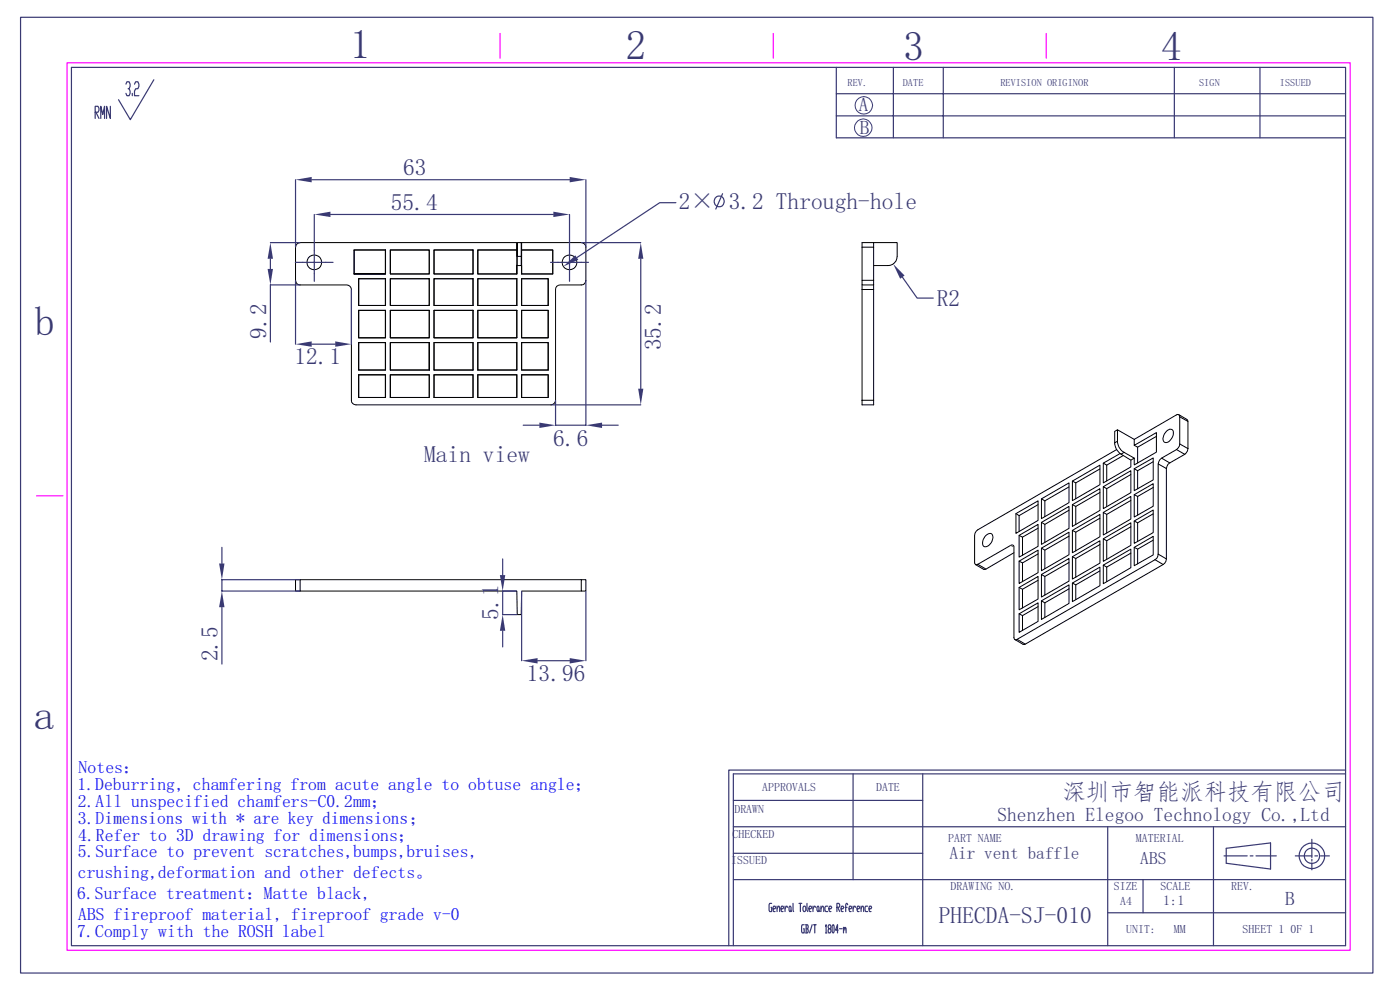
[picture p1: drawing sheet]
<svg xmlns="http://www.w3.org/2000/svg" width="297mm" height="210mm" viewBox="0 0 297 210" stroke-linecap="round" stroke-linejoin="round" font-family="sans-serif">
<path d="M14.2 13.3h272.2v188.3h-272.2zM106.1 7.1v5.2M164 7.1v5.2M222 7.1v5.2M7.7 105.2h5.6" fill="none" stroke="#f0f" stroke-width=".25"/>
<g fill="none" stroke="#393972" stroke-width=".25">
<path d="M4.4 3.7h286.9v202.7h-286.9zM15.2 14.3h270.3v186.3h-270.3zM26.7 17.8l.2-.5h.5l.2 1-.2 .5h-.2M27.4 18.8l.2 .5-.2 1h-.5l-.2-.5M28.1 19.8v.5M28.5 17.8l.3-.5h.5l.2 1-.2 .5h-.5l-.3 .5v1h1M32.6 16.9l-5 8.5-2.5-4.2M177.4 14.3v14.9h108.1M177.4 19.9h108.1M189.5 14.3v14.9M200.1 14.3v14.9M249.1 14.3v14.9"/>
<path d="M267.3 14.3v14.9M20.2 23.8h.6l.2-.4-.2-.9h-.6v2.6M20.4 23.8l.6 1.3M21.4 25.1v-2.6l.4 1.8 .4-1.8v2.6M23.4 22.5v2.6l-.8-2.6v2.6M177.4 24.6h108.1M57.4 51.5h6.2M57.4 54.9v2.1M63.6 60.4h-6.2v12.1M155.6 175.4h129.9M155.6 169.8h40.1M181 164.2v22.4"/>
<path d="M195.7 164.2v36.4M235 175.4v25.2M257.4 175.4v25.2M260.1 179.9l9.4-1.1v5.5l-9.4-1.2zM278.3 178v3.9M285.5 163.3h-130.9v37.3M285.5 164.2h-129.9v36.4M155.6 186.6h129.9M155.6 181h40.1M163.7 191.6h-.4l-.1 .3 .1 1.5h.4v-.9h-.1M164 192.8h.4l.1-.3-.1-.3h-.3l-.1 .3 .1 .9h.3M164.8 192.8l.5-.6 .1 1.2"/>
<path d="M164.8 192.2v1.2M165.7 192.8h.4l.1-.3-.1-.3h-.3l-.1 .3 .1 .9h.3M166.5 192.2v1.2M167.1 192.5l-.3-.3-.3 .6M167.5 192.2h.2l.1 .3-.1 .9h-.2l-.1-.3zM167.8 193.1l.1 .3M168.2 191.6l.2 1.8M169.5 191.6h.6M169.8 191.6v1.8M170.5 192.2h.3l.1 .3v.6l-.1 .3h-.3l-.2-.3v-.6zM170.6 196.2h-.4l-.1 .3 .1 1.4h.4v-.9h-.1M170.9 196.2h.4l.1 .3-.1 .5"/>
<path d="M171 197h.3l.1 .6-.1 .3h-.4M171 196.2v1.7M171.2 191.6v1.5l.2 .3M171.6 192.8h.4l.2-.3-.2-.3h-.2l-.2 .3v.6l.2 .3h.2M172.3 196.2l-.6 1.7M172.5 192.2v1.2M172.6 196.2h.5M172.8 196.2v1.7M173.1 192.5l-.3-.3-.3 .6M173.5 192.2l.2 .3-.1 .9-.3-.3v-.6zM173.7 193.1l.2 .3M174.2 192.8l.4-.6 .2 .3v.9"/>
<path d="M174.2 192.2v1.2M175.1 196.5l.2-.3v1.7M175.1 197.9h.3M175.6 192.2h-.4l-.2 .3v.6l.2 .3h.4M175.9 192.8h.4l.1-.3-.1-.3h-.3l-.1 .3v.6l.1 .3h.3M175.9 197l-.2-.5 .2-.3h.2l.2 .5-.6 .6 .2 .6h.2l.2-.3-.2-.6M176.7 196.2l.3 .3-.2 1.4-.3-.3v-1.1zM177.5 192.5h.5l.1-.3-.1-.6h-.5v1.8M177.7 192.5l.4 .9M177.8 197.3h-.6l.5-1.1v1.7M178.1 197h.5M178.4 192.8h.5l.1-.3-.1-.3h-.3l-.2 .3 .2 .9h.3"/>
<path d="M178.9 197l.2-.3 .1 .6M178.9 196.7v1.2M179.2 197l.2-.3 .1 1.2M179.3 192.5h.4M179.8 191.9l-.1-.3h-.2l-.1 1.8M180.1 192.8h.5l.1-.3-.1-.3h-.3l-.2 .3 .2 .9h.3M181 192.2v1.2M181.5 192.5l-.1-.3h-.2l-.2 .6M181.8 192.8h.4l.2-.3-.2-.3h-.3l-.1 .3 .1 .9h.3M182.7 192.8l.2-.6h.2l.1 1.2M182.7 192.2v1.2M184.1 192.2h-.5l-.1 .3 .1 .9h.5"/>
<path d="M184.4 192.8h.4l.1-.3-.1-.3h-.3l-.1 .3 .1 .9h.3M235 193.6h50.5M242.5 186.6v7M259.7 181.6h4.9M265.2 181.6h.6M266.4 181.6h4.4M274.8 181.6h3.5M278.3 182.3v.4M278.3 183v1.5M278.9 181.6h.6M280.2 181.6h1.8"/>
<circle cx="278.3" cy="181.6" r="2.71"/>
<circle cx="278.3" cy="181.5" r="1.63"/>
</g>
<g fill="none" stroke="#393972" stroke-width=".21">
<circle cx="183.1" cy="27.1" r="1.86"/>
<circle cx="183.3" cy="22.4" r="1.86"/>
</g>
<g fill="none" stroke="#000" stroke-width=".21">
<path d="M75.1 58.1h6.7zM75.1 53v5.1M75.1 53h6.7M76.1 59.1h5.7v5.7h-5.7zM76.1 59.1h5.6M76.1 59.1v5.7M81.7 59.1h.1M81.7 53v5.1M81.7 59.1v5.7M81.8 53h-6.7v5.1M81.8 53v5.1M82.8 53h8.3v5.1h-8.3z"/>
<path d="M82.8 59.1h8.3v5.7h-8.3zM91.1 59.1v5.7h-8.3v-5.7h8.3M92.1 53h8.3v5.1h-8.3zM92.1 59.1h8.3v5.7h-8.3zM100.3 53l.1 5.1M100.3 59.1v5.7M100.4 59.1h-8.3v5.7h8.3M100.4 53h-8.3v5.1h8.2M101.3 59.1h8.3v5.7h-8.3zM101.3 53h8.3h-8.3v5.1h8.3h-8.3M101.3 59.1h8.3M101.4 53v5.1"/>
<path d="M101.4 59.1v5.7M109.6 51.5h-45.9a1.01 1.01 0 0 0-1 .9v7.1a.94 .94 0 0 0 1 .9h9.9a1.01 1.01 0 0 1 .9 1v23.5a.94 .94 0 0 0 1 1h41.4a1.01 1.01 0 0 0 1-1v-23.5a.94 .94 0 0 1 .9-1h4.5a.94 .94 0 0 0 1-.9v-7.1a1.01 1.01 0 0 0-1-.9h-12.7M109.6 59.1v5.7h-8.3M109.7 56.3h.9M109.7 54.4v1.9M109.7 51.5h.9v2.9M110.6 54.4h-.9l-.1-2.9v6.6l.1-1.8M110.6 54.4v1.9M110.7 59.1h5.6v5.7h-5.6zM110.7 51.5v6.6l-.1-1.8M110.7 53h6.6v5.1h-6.6h6.6v-5.1zM76.1 79.5h5.7v4.8h-5.7z"/>
<path d="M76.1 65.8h5.7v5.9h-5.7zM76.1 72.7h5.7v5.8h-5.7zM76.1 65.8v5.9M76.1 72.7v5.8M76.1 64.8h5.6M76.1 79.5h.1M76.1 79.5v4.8M76.1 72.7h5.7M76.1 65.9h5.6M76.1 71.7h5.6M76.1 78.5h5.6M76.1 79.5h5.6"/>
<path d="M81.7 72.7l.1 5.8M81.7 65.9l.1 5.8M81.7 64.8h.1M81.8 79.5v4.8M81.8 65.8l-.1 .1M82.8 79.5h8.3v4.8h-8.3zM82.8 65.8h8.3v5.9h-8.3zM82.8 72.7v5.8h8.3h-8.3v-5.8h8.3zM82.8 65.8v5.9h8.3v-5.9M82.8 79.5v4.8M82.8 65.9h8.3M82.8 79.5h8.3"/>
<path d="M91.1 72.7v5.8zM91.1 79.5v4.8h-8.3M92.1 79.5h8.3v4.8h-8.3zM92.1 65.8h8.3v5.9h-8.3zM92.1 72.7h8.3v5.8h-8.3zM92.1 79.5v4.8M92.1 65.8v5.9h8.2M92.1 65.9h8.2M92.1 79.5h8.2M100.3 72.7l.1 5.8M100.3 65.9l.1 5.8M100.4 72.7h-8.3v5.8h8.2"/>
<path d="M100.4 79.5v4.8M100.4 65.8l-.1 .1M101.3 79.5h8.3v4.8h-8.3zM101.3 65.8h8.3v5.9h-8.3zM101.3 72.7h8.3v5.8h-8.3zM101.3 72.7v5.8M101.3 79.5l.1 4.8M101.3 65.8v5.9M101.4 72.7h8.2M101.4 65.9h8.2M101.4 79.5h8.2M109.6 72.7v5.8h-8.2"/>
<path d="M109.6 79.5v4.8h-8.3M109.6 65.8v5.9h-8.2M109.6 72.6v.1M110.7 79.5h5.6v4.8h-5.6zM110.7 65.8h5.6v5.9h-5.6zM110.7 72.7h5.6v5.8h-5.6zM110.7 65.8v5.9h5.6v-5.9M110.7 79.5v4.8M110.7 65.9h5.6M110.7 79.5h5.6M116.3 79.5v4.8h-5.6M76.1 84.3h5.6"/>
<path d="M82.8 84.3h.1M92.1 84.3h.1M92.1 84.3h8.2M110.7 84.3h.1"/>
<circle cx="66.7" cy="55.7" r="1.57"/>
<circle cx="120.8" cy="55.7" r="1.57"/>
</g>
<g fill="#393972">
<path d="M57.4 51.5l.5 3.4h-1.1z"/>
<path d="M56.8 57h1.1l-.5 3.4z"/>
</g>
<path d="M123.4 51.5h12.5M135.9 54.9v27.5M116.9 85.9h19" fill="none" stroke="#393972" stroke-width=".25"/>
<g fill="#393972">
<path d="M135.9 51.5l.6 3.4h-1.1z"/>
<path d="M135.4 82.4h1.1l-.6 3.5z"/>
</g>
<path d="M124.3 59.5v30.7h-6.4v-5.3M111 90.2h3.4M127.7 90.2h3.4" fill="none" stroke="#393972" stroke-width=".25"/>
<g fill="#393972">
<path d="M114.4 89.6l3.5 .6-3.5 .6z"/>
<path d="M124.3 90.2l3.4-.6v1.2z"/>
</g>
<path d="M62.7 38.1v14.3M66.1 38.1h54.8M124.3 38.1v14.3" fill="none" stroke="#393972" stroke-width=".25"/>
<g fill="#393972">
<path d="M120.9 37.5l3.4 .6-3.4 .6z"/>
<path d="M62.7 38.1l3.4-.6v1.2z"/>
</g>
<path d="M62.7 59.5v13.5M66.1 73h5M74.5 61.5v11.5" fill="none" stroke="#393972" stroke-width=".25"/>
<g fill="#393972">
<path d="M62.7 73l3.4-.6v1.2z"/>
<path d="M71.1 72.4l3.4 .6-3.4 .6z"/>
</g>
<path d="M66.7 45.5v6.1M70.1 45.5h47.3M120.8 45.5v6.1" fill="none" stroke="#393972" stroke-width=".25"/>
<g fill="#393972">
<path d="M66.7 45.5l3.4-.6v1.1z"/>
<path d="M117.4 44.9l3.4 .6-3.4 .5z"/>
</g>
<g fill="none" stroke="#393972" stroke-width=".25">
<path d="M143.4 43h-3.4l-17.6 11.6M153.3 41.1l-1.5 3.2"/>
<circle cx="152.6" cy="42.7" r="1.12"/>
</g>
<path d="M119.5 56.5l2.5-2.3 .7 .9z" fill="#393972"/>
<path d="M66.7 51.7v4h-4M70.7 55.7h-4v4M120.8 51.7v4h-4M124.8 55.7h-4v4M191.4 58.8l3.2 4.4h3.4" fill="none" stroke="#393972" stroke-width=".25"/>
<path d="M182.9 59.5h2.4v.9h-2.4zM182.9 52.4h2.4v7.1M185.3 52.4v-.9h-2.4v8M185.3 51.5h5v2.9a1.95 1.95 0 0 1-1.9 1.9h-3.1M182.9 60.4v25.5h2.4v-1h-2.4M185.3 60.4v1h-2.4M185.3 61.4v23.5" fill="none" stroke="#000" stroke-width=".21"/>
<path d="M189.5 56l2.4 2.4-.9 .7z" fill="#393972"/>
<path d="M63.7 123h-1v2.4h1M123.3 123h1v2.4h-1zM123.3 123h-59.6v2.4h45.9l.1 5h.9l.1-5h12.6" fill="none" stroke="#000" stroke-width=".21"/>
<path d="M47.1 116.1v3.4M47.1 128.8v12.1M63.6 123h-16.5v2.4h16.5" fill="none" stroke="#393972" stroke-width=".25"/>
<g fill="#393972">
<path d="M46.5 119.5h1.1l-.5 3.5z"/>
<path d="M47.1 125.4l.5 3.4h-1.1z"/>
</g>
<path d="M106.6 118.6v3.4M106.6 133.8v3.4M109.6 125.4h-3v5h3.1" fill="none" stroke="#393972" stroke-width=".25"/>
<g fill="#393972">
<path d="M106 122h1.2l-.6 3.4z"/>
<path d="M106.6 130.4l.6 3.4h-1.2z"/>
</g>
<path d="M110.7 125.5v14.7M124.3 125.5v14.7M114 140.2h6.9" fill="none" stroke="#393972" stroke-width=".25"/>
<g fill="#393972">
<path d="M110.7 140.2l3.3-.6v1.1z"/>
<path d="M120.9 139.6l3.4 .6-3.4 .5z"/>
</g>
<g fill="none" stroke="#000" stroke-width=".21">
<path d="M233.3 99.5l-5.1 2.9v3.4M234.1 98.2l.7 .5M236.5 93.9a2.93 2.93 0 0 0 1.3 2.4M236.9 95.4l-29.5 17-.6 .7v.5v5.7a.43 .43 0 0 0 .2 .4 .43 .43 0 0 0 .4 0M237.1 93.6a2.72 2.72 0 0 0 1.4 2.4M237.1 91.2l-.6 .3v2.4M237.1 93.6l-.6 .3M237.8 96.3l2.1 1.3M238.3 96.6l-3.5 2.1v3.3M238.5 96l2.1 1.2M238.5 96l-.7 .3M240.6 99.4l4-2.3v4.7l-4 2.3z"/>
<path d="M240.6 93.2l-3.5-2v2.4M240.6 99.4l.7 .4M240.6 94.5l.7 .4M244.6 97.9l-3.3 1.9v3.9M245.3 92.6l-4 2.3v3.3M245.7 98.4l1.7 1v19.2M247.4 91.5a.77 .77 0 0 1 .9-.5 .77 .77 0 0 1 .6 .8 2.09 2.09 0 0 1-1.7 2.1l-.2-.1a1.62 1.62 0 0 1 .4-2.3zM248.2 98.2l-.4 .3-.4 .9M249.6 95.4l-3.2 1.8-.4 .3-.3 .9v19.1M249.6 95.4l1.7 1M250.1 88l1.7 1 .2 .4M250.3 88.4a.43 .43 0 0 0-.2-.4 .43 .43 0 0 0-.5 0l-9 5.2v1.3l4.7-2.7v4.1l-4.7 2.7v-1.4l-.7 .4v1.4l-5.8 3.4v-4.2l3.5-2"/>
<path d="M250.3 94.2l-.1 .4-.6 .8M250.3 88.4l1.7 1v5.7M250.3 88.4v5.8M250.3 94.2l1.7 .9M251.3 96.4l-3.1 1.8-1.8-1M252 95.1l-.1 .5-.6 .8M206.9 119.7l1.8 1.1 .5-.1M207.4 119.7l7-4a.41 .41 0 0 1 .5-.1 .41 .41 0 0 1 .2 .5v19.1a.41 .41 0 0 0 .2 .5 .41 .41 0 0 0 .5-.1M209.1 113.6a.79 .79 0 0 1 .9-.5 .79 .79 0 0 1 .7 .8 1.95 1.95 0 0 1-2 2 1.7 1.7 0 0 1 .4-2.3zM215.1 117.2l-5.9 3.5-1.8-1M215.5 109l4.7-2.8v4.2l-4.7 2.7zM215.5 109l.7 .4"/>
<path d="M216.2 113.6l4-2.4v4.7l-4 2.3zM216.2 119l4-2.3v4.8l-4 2.3zM216.2 119l.7 .4M216.2 113.6l.7 .3M220.2 117.5l-3.3 1.9v4M220.2 112l-3.3 1.9v3.9M220.2 107l-4 2.4v3.3M220.9 105.8l5.9-3.4v4.2l-5.9 3.4zM220.9 110.8l5.9-3.4v4.7l-5.9 3.4zM220.9 116.3l5.9-3.4v4.8l-5.9 3.4zM220.9 116.3l.8 .4M220.9 110.8l.8 .4"/>
<path d="M220.9 105.8l.8 .4M226.8 119.3l-5.1 3v3.9M226.8 113.7l-5.1 3v3.9M226.8 108.2l-5.1 3v3.8M226.8 103.3l-5.1 2.9v3.4M227.5 102.1l5.8-3.4v4.1l-5.8 3.4zM227.5 107l5.8-3.3v4.6l-5.8 3.4zM227.5 112.5l5.8-3.4v4.8l-5.8 3.3zM227.5 118.1l5.8-3.4v4.7l-5.8 3.4zM227.5 118.1l.7 .4M227.5 112.5l.7 .4M227.5 107l.7 .4"/>
<path d="M227.5 102.1l.7 .3M233.3 115.5l-5.1 3v4M233.3 109.9l-5.1 3v4M233.3 104.5l-5.1 2.9v3.9M234.1 103.2l5.8-3.4v4.7l-5.8 3.4zM234.1 119.9l5.8-3.4v3.9l-5.8 3.4zM234.1 108.7l5.8-3.4v4.8l-5.8 3.4zM234.1 114.3l5.8-3.4v4.8l-5.8 3.4zM234.1 119.9l.7 .4M234.1 114.3l.7 .4M234.1 108.7l.7 .4M234.1 103.2l.7 .5"/>
<path d="M239.9 117.3l-5.1 3v3.1M239.9 111.7l-5.1 3v3.9M239.9 106.2l-5.1 2.9v4M239.9 100.7l-5.1 3v3.8M240.6 116.1l4-2.3v3.9l-4 2.3zM240.6 104.9l4-2.3v4.8l-4 2.3zM240.6 110.5l4-2.3v4.8l-4 2.3zM240.6 116.1l.7 .4M240.6 110.5l.7 .4M240.6 104.9l.7 .4M244.6 114.6l-3.3 1.9v3.1M244.6 109l-3.3 1.9v4"/>
<path d="M244.6 103.4l-3.3 1.9v4M245 118.7l-29.2 16.9M245.7 117.5l-.3 .9-.4 .3M245.7 117.5l1.7 1.1M246.8 119.7l-29.3 16.9-1.7-1M247.4 118.6v.4l-.6 .7-1.8-1M215.3 135.7l1.7 1 .5-.1M216.2 130.2l4-2.3v3.9l-4 2.3zM216.2 124.6l4-2.3v4.8l-4 2.3zM216.2 130.2l.7 .4M216.2 124.6l.7 .4M220.2 128.7l-3.3 1.9v3.1"/>
<path d="M220.2 123.1l-3.3 1.9v4M220.9 127.5l5.9-3.4v3.9l-5.9 3.4zM220.9 121.9l5.9-3.4v4.8l-5.9 3.3zM220.9 127.5l.8 .4M220.9 121.9l.8 .4M226.8 124.9l-5.1 3v3.1M227.5 123.7l5.8-3.4v3.9l-5.8 3.4zM227.5 123.7l.7 .4M233.3 121.1l-5.1 3v3.1"/>
</g>
<path d="M214.4 115.7l.7 .4" fill="none" stroke="#f00" stroke-width=".21"/>
<g font-size="8.8" fill="#393972">
<text x="74.3" y="12.3">1</text>
<text x="132.8" y="12.6">2</text>
<text x="191.6" y="12.6">3</text>
<text x="246.3" y="12.6">4</text>
<text x="7.3" y="71">b</text>
<text x="7.2" y="154.6">a</text>
</g>
<g font-size="5" fill="#393972">
<text x="85.5" y="37.2">63</text>
<text x="82.9" y="44.6">55.4</text>
<text x="144" y="44.3">2× 3.2 Through-hole</text>
<text x="198.7" y="65">R2</text>
<text x="56.4" y="71.9" transform="rotate(-90 56.4 71.9)">9.2</text>
<text x="62.4" y="77.3">12.1</text>
<text x="140.2" y="74.3" transform="rotate(-90 140.2 74.3)">35.2</text>
<text x="117.3" y="94.5">6.6</text>
<text x="90" y="98">Main view</text>
<text x="105.7" y="131.5" transform="rotate(-90 105.7 131.5)">5.1</text>
<text x="46.1" y="140.3" transform="rotate(-90 46.1 140.3)">2.5</text>
<text x="111.8" y="144.4">13.96</text>
<text x="225.4" y="169.7">深圳市智能派科技有限公司</text>
<text x="199.2" y="195.9">PHECDA-SJ-010</text>
</g>
<g font-size="4.1" fill="#393972">
<text x="182.2" y="23.5">A</text>
<text x="182.4" y="28.4">B</text>
<text x="211.6" y="174.2">Shenzhen Elegoo Technology Co.,Ltd</text>
<text x="272.6" y="192">B</text>
</g>
<g font-size="3.8" fill="#00f">
<text x="16.4" y="167.6">1.Deburring, chamfering from acute angle to obtuse angle；</text>
<text x="16.7" y="164.1">Notes：</text>
<text x="16.5" y="171.3">2.All unspecified chamfers-C0.2mm；</text>
<text x="16.5" y="174.7">3.Dimensions with * are key dimensions；</text>
<text x="16.6" y="178.3">4.Refer to 3D drawing for dimensions；</text>
<text x="16.5" y="181.9">5.Surface to prevent scratches,bumps,bruises,</text>
<text x="16.4" y="190.8">6.Surface treatment：Matte black,</text>
<text x="16.5" y="186.3">crushing,deformation and other defects。</text>
<text x="16.6" y="195.2">ABS fireproof material, fireproof grade v-0</text>
<text x="16.4" y="198.8">7.Comply with the ROSH label</text>
</g>
<text font-size="3.8" fill="#393972" x="241.9" y="183.3">ABS</text>
<text font-size="3.7" fill="#393972" x="201.4" y="182.2">Air vent baffle</text>
<text font-size="3" fill="#393972" x="246.8" y="192">1:1</text>
<g font-size="2.5" fill="#393972">
<text x="161.7" y="167.8">APPROVALS</text>
<text x="185.8" y="167.8">DATE</text>
<text x="155.8" y="172.4">DRAWN</text>
<text x="155.4" y="177.8">CHECKED</text>
<text x="201.1" y="178.5">PART NAME</text>
<text x="241" y="178.5">MATERIAL</text>
<text x="155.1" y="183.4">ISSUED</text>
<text x="201.7" y="188.9">DRAWING NO.</text>
<text x="236.3" y="188.9">SIZE</text>
<text x="237.6" y="191.9">A4</text>
<text x="246.2" y="188.9">SCALE</text>
<text x="261.2" y="188.9">REV.</text>
<text x="238.9" y="197.9">UNIT:</text>
<text x="249" y="197.9">MM</text>
<text x="263.6" y="197.9">SHEET 1</text>
<text x="273.8" y="197.9">0F 1</text>
</g>
<g font-size="2.2" fill="#393972">
<text x="179.8" y="18.1">REV.</text>
<text x="191.5" y="18.1">DATE</text>
<text x="212.2" y="18.1">REVISION ORIGINOR</text>
<text x="254.4" y="18.1">SIGN</text>
<text x="271.5" y="18.1">ISSUED</text>
</g>
</svg>
